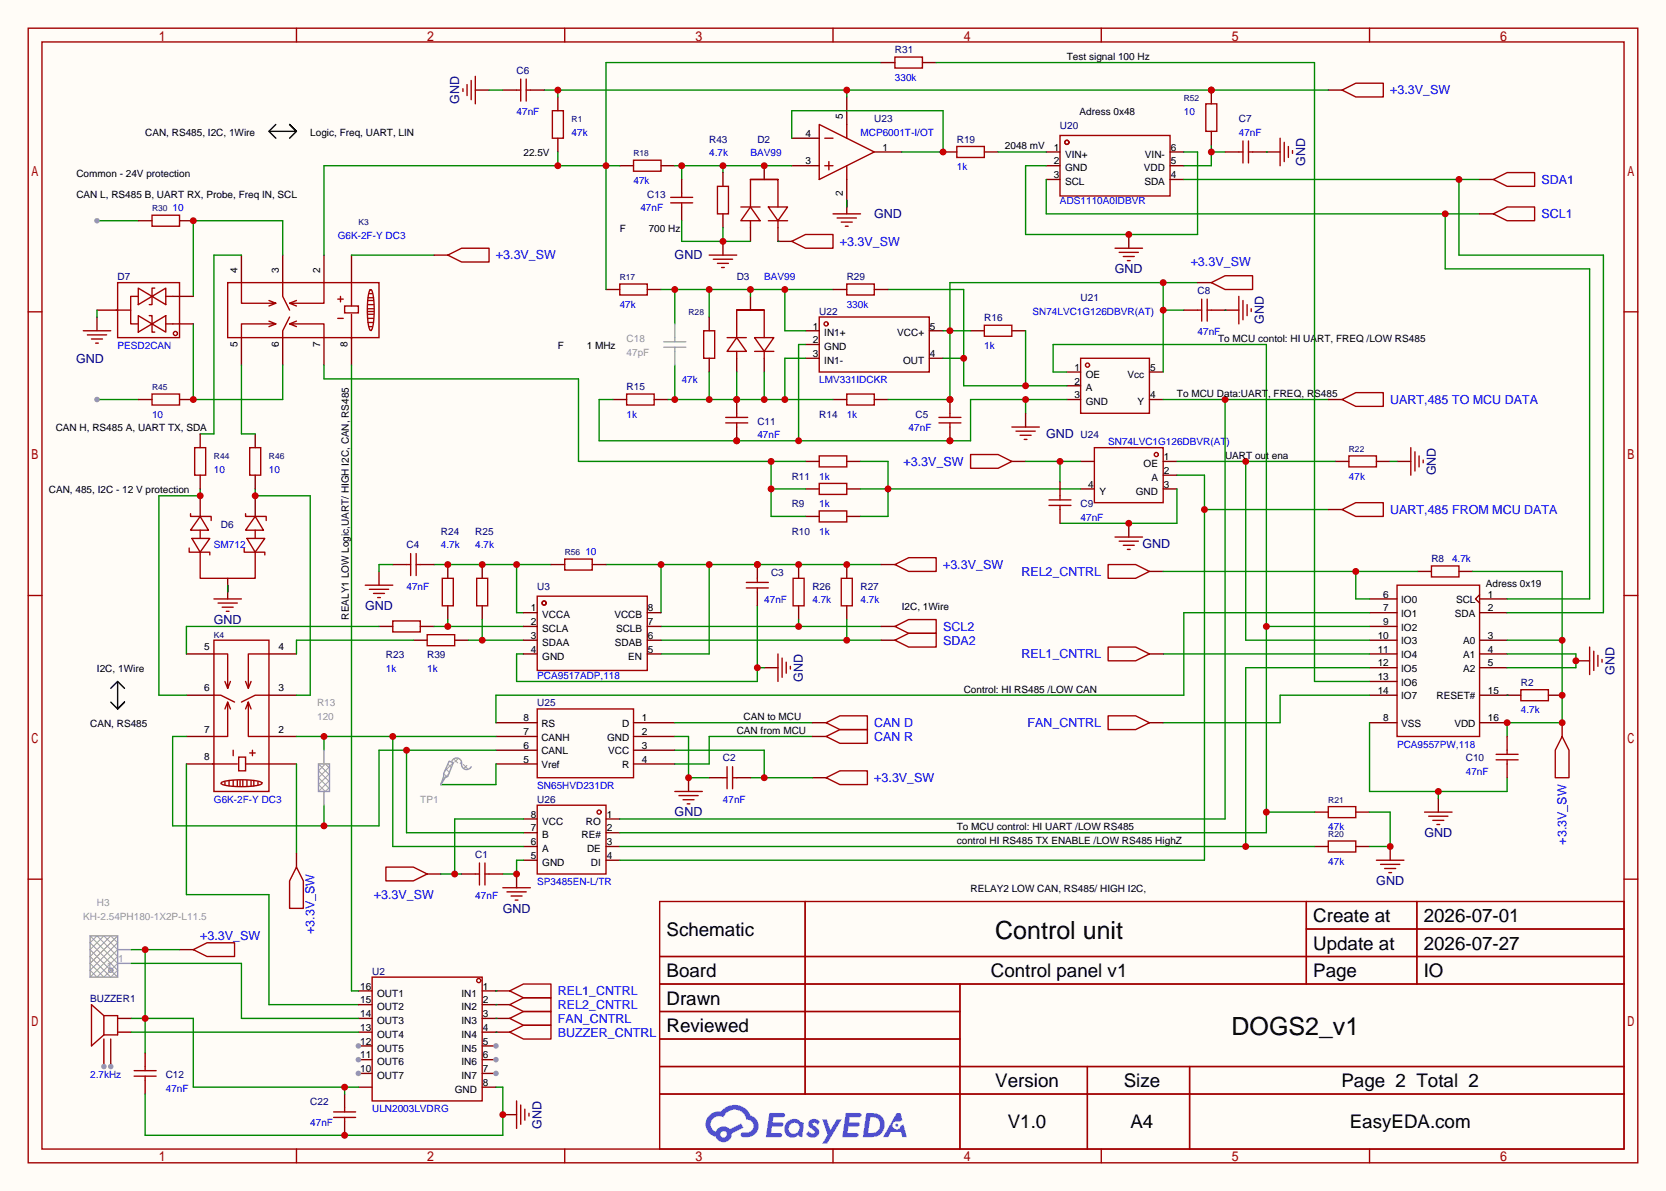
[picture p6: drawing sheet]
<svg xmlns="http://www.w3.org/2000/svg" width="308mm" height="220mm" viewBox="0 0 308 220" stroke-linecap="round" stroke-linejoin="round" font-family="sans-serif">
<path d="M0 0h307.6v220h-307.6z" fill="#fffcf7"/>
<g fill="none" stroke="#a10000" stroke-width=".25">
<path d="M5.2 5.2h297.2v209.6h-297.2zM7.7 7.7h292.1v204.5h-292.1zM54.7 5.2v2.5M104.3 5.2v2.5M153.8 5.2v2.5M203.3 5.2v2.5M252.9 5.2v2.5M5.2 57.6h2.5M299.8 57.6h2.6M5.2 110h2.5M299.8 110h2.6M5.2 162.4h2.5"/>
<path d="M121.8 166.5h178v45.7h-178zM121.8 176.7h178M148.7 166.5v35.6M241.2 166.5v15.2M241.2 171.6h58.6M261.6 166.5v15.2M299.8 162.4h2.6M121.8 181.7h178M121.8 186.8h55.4M121.8 197h178M121.8 191.9h55.4M177.2 181.7v30.5"/>
<path d="M200.8 197v15.2M219.6 197v15.2M54.7 212.2v2.6M104.3 212.2v2.6M121.8 202.1h178M153.8 212.2v2.6M203.3 212.2v2.6M252.9 212.2v2.6"/>
</g>
<g fill="#5487ff">
<path d="M149.5 206.9a1.3 1.3 0 0 1 1.9 .3l-.4 .6a.54 .54 0 0 0-1-.2l.2 .2a1.58 1.58 0 0 1 1 1.5 1.43 1.43 0 0 1-2.4 .2l.5-.6a.64 .64 0 0 0 .5 .5 .64 .64 0 0 0 .6-.3l-.1-.3a1.6 1.6 0 0 1-1.1-1.5z"/>
<path d="M151.8 206.7h.8l.7 2 1.2-2h.9l-2.7 4.5h-.9l1-1.6z"/>
<path d="M142 205.5h1.7a1.31 1.31 0 0 1 1.2 .2 .4 .4 0 0 1-.3 .6h-1.8l-.1 1h1.6a.4 .4 0 0 1 .3 .4 .4 .4 0 0 1-.4 .4h-1.6l-.2 1.2 .8-.1a1.23 1.23 0 0 1 1.2 .2 .39 .39 0 0 1-.4 .6h-2.6z"/>
<path d="M156.1 205.5h1.7a1.32 1.32 0 0 1 1.2 .2 .39 .39 0 0 1-.3 .6h-1.8l-.1 1h1.6a.4 .4 0 0 1 .4 .4 .4 .4 0 0 1-.5 .4h-1.6l-.2 1.1h.8a1.23 1.23 0 0 1 1.2 .2 .39 .39 0 0 1-.4 .6h-2.6z"/>
<path d="M165.5 205.6h.8l.3 1.3-.6 .3a.75 .75 0 0 0-1.1 .3 .75 .75 0 0 0 .5 1.1 .75 .75 0 0 0 .9-.7l.5-.3 .6 2.4h-.8l-.3-.9h-1.8l-.5 .9h-1z"/>
<path d="M159.9 205.6l-.6 4.4h1.4a2.27 2.27 0 0 0 2.7-2.3 2.27 2.27 0 0 0-2.7-2.1zM160.7 206.3a1.5 1.5 0 0 1 1.8 1.6 1.5 1.5 0 0 1-1.9 1.3h-.3z"/>
<path d="M145.4 207.2a1.62 1.62 0 0 0-.4 2.1 1.62 1.62 0 0 0 2 .6l.3-.2 .4 .2 .4 .1 .3-2.4-.1-.3-.5-.1a1.58 1.58 0 0 0-2.4 0zM146 207.7a.99 .99 0 0 1 1.6 .3 .99 .99 0 0 1-.9 1.4 .94 .94 0 0 1-1-.6 .94 .94 0 0 1 .3-1.1z"/>
<path d="M131 206a2.37 2.37 0 0 0 1.1 4 1.54 1.54 0 0 0 1.8 1 1.54 1.54 0 0 0 1.2-1.6l2.2-1.1-.5-.8-2.1 1a1.57 1.57 0 0 0-2.6 .5 1.5 1.5 0 0 1-.7-2.1 1.5 1.5 0 0 1 2.2-.5 2.23 2.23 0 0 1 2.3-1.4 2.23 2.23 0 0 1 2 1.8 1.16 1.16 0 0 1 1.2 1.1 1.16 1.16 0 0 1-1.1 1.2h-.7a.47 .47 0 0 0-.5 .4 .47 .47 0 0 0 .4 .5 2.23 2.23 0 0 0 2.2-.6 2.23 2.23 0 0 0 .5-2.3 2.16 2.16 0 0 0-1.3-1.1 3.2 3.2 0 0 0-5.5-.7l-1.1 .1zM133 209.5a.6 .6 0 0 1 1.2 0 .6 .6 0 0 1-1.2 0z"/>
<circle cx="165.6" cy="207.8" r=".28"/>
</g>
<path d="M257.9 108.1h15.3v27.9h-15.3zM19.2 187.6l-2.3-2.1v7.7l2.3-2.1M19.2 187.6v3.5M19.2 187.6h2.5v3.5h-2.5" fill="none" stroke="#a10000" stroke-width=".25"/>
<g fill="none" stroke="#870000" stroke-width=".25">
<path d="M252.9 110.6h5M252.9 113.2h5M252.9 118.2h5M252.9 115.7h5M273.2 109.9l-.8 .7 .8 .8M273.2 110.6h5.1M273.2 113.2h5.1M273.2 118.2h5.1M252.9 120.8h5M252.9 123.3h5M252.9 133.5h5M252.9 125.9h5"/>
<path d="M252.9 128.4h5M273.2 120.8h5.1M273.2 123.3h5.1M273.2 133.5h5.1M273.2 128.4h5.1M20.4 191.9v5.1M21.7 188.1h2.6M21.7 190.6h2.6"/>
</g>
<circle cx="20.4" cy="197" r=".51" fill="#999"/>
<path d="M19.2 191.9v5.1" fill="none" stroke="#870000" stroke-width=".25"/>
<circle cx="19.2" cy="197" r=".51" fill="#999"/>
<g fill="none" stroke="#a10000" stroke-width=".25">
<path d="M102 20.4h2v5.1h-2zM117 29.6h5v2h-5zM136.8 38.2h3.5M138.6 38.2l1.7 2.6h-3.5zM138.6 33.1v5.1M141.9 38.2h3.5l-1.8 2.6zM143.6 33.1h-5h5v5.1M151.3 23l10.1 5.1-10.1 5zM152.3 25.5h1.5M152.3 30.6h1.5M153 29.8v1.6M156.3 23v2.5"/>
<path d="M156.3 30.6v2.5M176.7 27.1h5v2h-5zM195.7 25h20.3v11.2h-20.3zM42 52.2h28v10.2h-28zM44.6 52.2v3.8h6.3l-1.2-.5M49.7 59.3l1.2 .5h-6.3v2.6M50.9 59.8l-1.2 .5M50.9 56l-1.2 .5M52.2 52.2v2.5l1.3 2.6M53.5 58.5l-1.3 2.6v1.3M54.7 55.5l-1.2 .5M54.7 59.3l-1.2 .5"/>
<path d="M59.8 52.2v3.8h-6.3l1.2 .5M62.4 55.2h1M62.4 58.8h1M62.9 54.7v1.1M63.6 56.5h2.6v1.3h-2.6zM64.9 52.2v4.3M64.9 58v4.6M67.9 58.8h1.1M67.9 59.6h1.1M67.9 58h1.1M67.9 57.5h1.1M67.9 57h1.1"/>
<path d="M67.9 56.3h1.1M67.9 55.5h1.1M67.9 55h1.1M68.2 54.2h.5M68.3 53.5h.3l.2 .6a16.1 16.1 0 0 1-.1 6.6l-.2 .4-.2-.2a14.8 14.8 0 0 1-.2-6.9zM114.4 52.5h5.1v2h-5.1zM136 57.3v5.1M138.6 40.8v1.2M141.1 57.3h-5.1h5.1v5.1M141.9 40.8h3.5M143.6 40.8v1.2M151.3 58.5h20.3v10.2h-20.3z"/>
<path d="M54.7 60.3l-1.2-.5h6.3v2.6M68.2 60.3h.5M115.7 72.8h5.1v2h-5.1zM129.9 61.1h2.1v5.1h-2.1zM134.2 62.4h3.6M136 62.4l1.8 2.5h-3.6zM136 64.9v1.3M139.3 62.4h3.6l-1.8 2.5zM139.3 64.9h3.6M141.1 64.9v1.3M156.3 72.8h5.1v2h-5.1zM181.7 60.1h5.1v2h-5.1z"/>
<path d="M199.5 66.2h12.7v10.1h-12.7zM151.3 89.3h5v2h-5zM151.3 94.4h5v2h-5zM151.3 84.2h5v2h-5zM202.1 82.7h12.7v10.1h-12.7zM249 84.2h5.1v2h-5.1zM39.5 118.2h10.2v28h-10.2zM72.5 114.7h5.1v2h-5.1zM78.9 117.2h5v2.1h-5zM39.5 128.4h1.3l2.5 1.3M39.5 120.8h2.5v6.3l.5-1.2M41.5 130.9l.5-1.2v6.3h-2.5"/>
<path d="M41.5 125.9l.5 1.2M42 129.7l.5 1.2M43.1 138.6v1M44.1 139.8h1.2v2.6h-1.2zM45.3 130.9l.5-1.2v6.3h3.9M45.3 125.9l.5 1.2M45.8 129.7l.6 1.2M46.1 139.1h1M46.6 138.6v1M49.7 128.4h-2.6l-2.5 1.3M49.7 120.8h-3.9v6.3l.6-1.2M99.2 130.9h17.8v12.7h-17.8z"/>
<path d="M39.2 141.1h4.6M40.9 144.5a14.8 14.8 0 0 1 7-.2l.4 .2 .1 .2-.6 .3a16.1 16.1 0 0 1-6.6-.1l-.4-.2zM41.5 144.4v.5M42.3 144.1v1.1M43.1 144.1v1.1M43.8 144.1v1.1M44.3 144.1v1.1M44.8 144.1v1.1M45.3 141.1h4.4M45.6 144.1v1.1M46.4 144.1v1.1M46.9 144.1v1.1"/>
<path d="M47.6 144.4v.5M99.2 148.7h12.7v12.7h-12.7zM245.2 155.3h5.1v2.1h-5.1zM245.2 149h5.1v2h-5.1z"/>
<circle cx="197" cy="26.3" r=".38"/>
<circle cx="152.5" cy="59.8" r=".38"/>
<circle cx="200.8" cy="67.4" r=".38"/>
<circle cx="213.5" cy="83.9" r=".38"/>
<circle cx="110.6" cy="150" r=".38"/>
</g>
<g fill="none" stroke="#870000" stroke-width=".25">
<path d="M103 17.9v2.5M156.3 17.9v5.1M103 25.5v2.6M114.4 30.6h2.6M122 30.6h2.6M141.1 30.6v2.5M146.2 30.6h5.1M146.2 25.5h5.1M156.3 33.1v5.1M161.4 28.1h5.1M174.1 28.1h2.6M181.7 28.1h2.6"/>
<path d="M193.2 28.1h2.5M193.2 30.6h2.5M193.2 33.1h2.5M216 28.1h2.6M216 30.6h2.6M216 33.1h2.6M44.6 47.1v5.1M52.2 47.1v5.1M59.8 47.1v5.1M64.9 47.1v5.1M111.9 53.5h2.5M119.5 53.5h2.5"/>
<path d="M130.9 58.5v2.6M138.6 42v2.6M138.6 54.7v2.6M143.6 42v2.6M44.6 62.4v5M52.2 62.4v5M59.8 62.4v5M64.9 62.4v5M113.2 73.8h2.5M120.8 73.8h2.5M130.9 66.2v2.5M136 66.2v2.5"/>
<path d="M141.1 66.2v2.5M148.7 61.1h2.6M148.7 63.6h2.6M148.7 66.2h2.6M153.8 73.8h2.5M161.4 73.8h2.6M171.6 61.1h2.5M171.6 66.2h2.5M179.2 61.1h2.5M186.8 61.1h2.6M197 68.7h2.5M197 71.2h2.5"/>
<path d="M197 73.8h2.5M212.2 68.7h2.6M212.2 73.8h2.6M148.7 85.2h2.6M148.7 90.3h2.6M148.7 95.4h2.6M156.3 85.2h2.6M156.3 90.3h2.6M156.3 95.4h2.6M199.5 85.2h2.6M199.5 90.3h2.6M214.8 85.2h2.5"/>
<path d="M214.8 87.8h2.5M214.8 90.3h2.5M246.5 85.2h2.5M254.1 85.2h2.6M70 115.7h2.5M76.3 118.2h2.6M77.6 115.7h2.5M83.9 118.2h2.6M34.4 136h5.1M34.4 128.4h5.1M34.4 120.8h5.1M49.7 136h5"/>
<path d="M49.7 128.4h5M49.7 120.8h5M91.6 136h7.6M91.6 133.5h7.6M91.6 138.6h7.6M117 136h7.6M117 133.5h7.6M117 138.6h7.6M34.4 141.1h5.1M49.7 141.1h5M91.6 141.1h7.6M96.6 151.3h2.6"/>
<path d="M96.6 153.8h2.6M96.6 156.3h2.6M96.6 158.9h2.6M111.9 151.3h2.5M111.9 153.8h2.5M111.9 156.3h2.5M111.9 158.9h2.5M117 141.1h7.6M242.7 156.3h2.5M242.7 150h2.5M250.3 156.3h2.6M250.3 150h2.6"/>
</g>
<path d="M124.6 30.6h21.6M125.9 30.6v2.5M133.5 30.6v1.3" fill="none" stroke="#008700" stroke-width=".25"/>
<g fill="#c00">
<circle cx="133.5" cy="30.6" r=".63"/>
<circle cx="141.1" cy="30.6" r=".63"/>
<circle cx="125.9" cy="30.6" r=".63"/>
</g>
<path d="M146.2 25.5v-5.1h27.9v7.7h-7.6" fill="none" stroke="#008700" stroke-width=".25"/>
<circle cx="174.1" cy="28.1" r=".63" fill="#c00"/>
<path d="M122 53.5h31.8M124.6 53.5v6.3M130.9 53.5v5M138.6 53.5v1.2M144.9 53.5v7.6h3.8" fill="none" stroke="#008700" stroke-width=".25"/>
<g fill="#c00">
<circle cx="144.9" cy="53.5" r=".63"/>
<circle cx="138.6" cy="53.5" r=".63"/>
<circle cx="130.9" cy="53.5" r=".63"/>
<circle cx="124.6" cy="53.5" r=".63"/>
</g>
<path d="M123.3 73.8h30.5M124.6 67.4v6.4M130.9 68.7v5.1M136 68.7v5.1M141.1 68.7v5.1M148.7 66.2h-3.8v7.6" fill="none" stroke="#008700" stroke-width=".25"/>
<g fill="#c00">
<circle cx="136" cy="73.8" r=".63"/>
<circle cx="141.1" cy="73.8" r=".63"/>
<circle cx="144.9" cy="73.8" r=".63"/>
<circle cx="130.9" cy="73.8" r=".63"/>
<circle cx="124.6" cy="73.8" r=".63"/>
</g>
<path d="M164 53.5h13.9v17.7h19.1M174.1 66.2h3.8M189.4 61.1v10.1" fill="none" stroke="#008700" stroke-width=".25"/>
<g fill="#c00">
<circle cx="177.9" cy="66.2" r=".63"/>
<circle cx="189.4" cy="71.2" r=".63"/>
</g>
<path d="M193.2 33.1v6.4h80M266.8 39.5v10.2h26.7v60.9h-15.2" fill="none" stroke="#008700" stroke-width=".25"/>
<circle cx="266.8" cy="39.5" r=".63" fill="#c00"/>
<path d="M218.6 33.1h54.6M269.4 33.1v14h26.6v66.1h-17.7" fill="none" stroke="#008700" stroke-width=".25"/>
<circle cx="269.4" cy="33.1" r=".63" fill="#c00"/>
<path d="M17.9 73.8h7.6" fill="none" stroke="#008700" stroke-width=".25"/>
<circle cx="17.9" cy="73.8" r=".51" fill="#999"/>
<path d="M17.9 40.8h7.6M35.7 59.8v14h16.5v-6.4" fill="none" stroke="#008700" stroke-width=".25"/>
<circle cx="17.9" cy="40.8" r=".51" fill="#999"/>
<path d="M162.7 11.6h-50.8v41.9M103 28.1v2.5M114.4 30.6h-54.6v16.5M52.2 47.1v-6.3h-16.5v13.9" fill="none" stroke="#008700" stroke-width=".25"/>
<g fill="#c00">
<circle cx="111.9" cy="30.6" r=".63"/>
<circle cx="103" cy="30.6" r=".63"/>
</g>
<path d="M214.8 52.2v16.5M214.8 57.3h3.8M221.1 52.2h-45.7v21.6h-11.4M174.1 61.1h5.1" fill="none" stroke="#008700" stroke-width=".25"/>
<g fill="#c00">
<circle cx="175.4" cy="73.8" r=".63"/>
<circle cx="175.4" cy="61.1" r=".63"/>
<circle cx="214.8" cy="52.2" r=".63"/>
<circle cx="214.8" cy="57.3" r=".63"/>
</g>
<path d="M158.9 90.3h40.6M158.9 85.2h5.1v10.2h-5.1M34.4 141.1v24.1h15.3v20.3h16.5" fill="none" stroke="#008700" stroke-width=".25"/>
<circle cx="164" cy="90.3" r=".63" fill="#c00"/>
<path d="M59.8 67.4v2.6h47v15.2h41.9M142.4 85.2v10.2h6.3M142.4 90.3h6.3" fill="none" stroke="#008700" stroke-width=".25"/>
<g fill="#c00">
<circle cx="142.4" cy="85.2" r=".63"/>
<circle cx="142.4" cy="90.3" r=".63"/>
</g>
<path d="M54.7 136h36.9M59.8 136v2.6M72.5 136v20.3h24.1" fill="none" stroke="#008700" stroke-width=".25"/>
<g fill="#c00">
<circle cx="72.5" cy="136" r=".63"/>
<circle cx="59.8" cy="136" r=".63"/>
</g>
<path d="M34.4 136h-2.5v16.5h38.1v-13.9h21.6M75.1 138.6v15.2h21.5M59.8 148.7v3.8" fill="none" stroke="#008700" stroke-width=".25"/>
<g fill="#c00">
<circle cx="75.1" cy="138.6" r=".63"/>
<circle cx="59.8" cy="152.5" r=".63"/>
</g>
<g fill="none" stroke="#870000" stroke-width=".25">
<path d="M133.5 31.9v2.5M133.5 39.5v2.5M82.7 104.3v2.5M82.7 111.9v2.5M89 104.3v2.5M89 111.9v2.5M147.4 104.3v2.5M147.4 111.9v2.5M156.3 104.3v2.5M156.3 111.9v2.5M261.7 105.5h2.6M269.4 105.5h2.5"/>
<path d="M278.3 128.4h2.5M285.9 128.4h2.5"/>
</g>
<path d="M132.5 34.4h2v5.1h-2zM81.7 106.8h2v5.1h-2zM88 106.8h2v5.1h-2zM146.4 106.8h2.1v5.1h-2.1zM155.3 106.8h2.1v5.1h-2.1zM264.3 104.5h5.1v2.1h-5.1zM280.8 127.4h5.1v2h-5.1z" fill="none" stroke="#a10000" stroke-width=".25"/>
<path d="M70 115.7h-35.6v5.1M80.1 115.7h16.5M82.7 114.4v1.3" fill="none" stroke="#008700" stroke-width=".25"/>
<circle cx="82.7" cy="115.7" r=".63" fill="#c00"/>
<path d="M76.3 118.2h-21.6v2.6M86.5 118.2h10.1M89 114.4v3.8" fill="none" stroke="#008700" stroke-width=".25"/>
<circle cx="89" cy="118.2" r=".63" fill="#c00"/>
<path d="M122 115.7h40.7M147.4 114.4v1.3" fill="none" stroke="#008700" stroke-width=".25"/>
<circle cx="147.4" cy="115.7" r=".63" fill="#c00"/>
<path d="M122 118.2h40.7M156.3 114.4v3.8" fill="none" stroke="#008700" stroke-width=".25"/>
<circle cx="156.3" cy="118.2" r=".63" fill="#c00"/>
<path d="M64.9 47.1h15.2M111.9 104.3h50.8M122 104.3v8.9M130.9 104.3v16.5h-8.9M54.7 141.1v16.5" fill="none" stroke="#008700" stroke-width=".25"/>
<g fill="#c00">
<circle cx="122" cy="104.3" r=".63"/>
<circle cx="130.9" cy="104.3" r=".63"/>
<circle cx="139.8" cy="104.3" r=".63"/>
<circle cx="147.4" cy="104.3" r=".63"/>
<circle cx="156.3" cy="104.3" r=".63"/>
</g>
<path d="M80.1 104.3h21.6M95.4 104.3v8.9h1.2" fill="none" stroke="#008700" stroke-width=".25"/>
<g fill="#c00">
<circle cx="95.4" cy="104.3" r=".63"/>
<circle cx="89" cy="104.3" r=".63"/>
<circle cx="82.7" cy="104.3" r=".63"/>
</g>
<path d="M113.2 73.8h-2.6v7.6h68.6v-7.6h17.8M148.7 63.6h-1.3v17.8M189.4 73.8v2.5" fill="none" stroke="#008700" stroke-width=".25"/>
<g fill="#c00">
<circle cx="136" cy="81.4" r=".63"/>
<circle cx="147.4" cy="81.4" r=".63"/>
<circle cx="175.4" cy="81.4" r=".63"/>
<circle cx="189.4" cy="73.8" r=".63"/>
</g>
<g fill="none" stroke="#870000" stroke-width=".25">
<path d="M87.8 16.6h2.5M156.3 37v2.5M233.8 28.1h2.5M17.9 58.5v2.6M133.5 44.6v2.5M208.4 43.3v2.5M226.2 57.3h2.5M189.4 76.3v2.6M208.4 96.6v2.6M257.9 85.2h2.6M42 108.1v2.5M70 105.5v2.6"/>
<path d="M141.1 123.3h2.5M291 122h2.5M127.1 143.6v2.6M256.7 156.3v2.6M265.6 147.4v2.6M95.4 161.4v2.6M92.8 205.9h2.6"/>
</g>
<g fill="none" stroke="#a10000" stroke-width=".25">
<path d="M85.5 16.4v.5M86.2 15.6v2.1M87 14.9v3.5M87.8 14.1v5.1M153.8 39.5h5.1M236.3 25.5v5.1M237.1 26.3v3.5M237.9 27.1v2M238.6 27.8v.5M130.9 47.1h5.1M131.7 47.9h3.6M132.5 48.6h2"/>
<path d="M133.2 49.4h.5M154.6 40.3h3.5M155.3 41h2.1M156.1 41.8h.5M205.9 45.8h5M206.6 46.6h3.6M207.4 47.4h2M208.2 48.1h.5M228.7 54.7v5.1M229.5 55.5v3.6M230.3 56.3v2M231 57v.5"/>
<path d="M15.4 61.1h5M16.1 61.8h3.6M16.9 62.6h2M17.7 63.4h.5M186.8 78.9h5.1M187.6 79.6h3.5M188.3 80.4h2.1M189.1 81.2h.5M205.9 99.2h5M206.6 99.9h3.6M260.5 82.7v5.1M261.2 83.4v3.6"/>
<path d="M262 84.2v2M262.8 85v.5M39.5 110.6h5.1M40.3 111.4h3.5M41 112.1h2.1M41.8 112.9h.5M67.4 108.1h5.1M68.2 108.8h3.6M69 109.6h2M69.7 110.4h.5M207.4 100.7h2M208.2 101.5h.5"/>
<path d="M293.5 119.5v5.1M143.6 120.8v5.1M144.4 121.5v3.6M145.2 122.3v2M145.9 123.1v.5M294.3 120.3v3.5M295 121v2.1M295.8 121.8v.5M124.6 146.2h5.1M125.3 146.9h3.6M126.1 147.7h2M126.9 148.5h.5"/>
<path d="M254.1 158.9h5.1M254.9 159.6h3.5M263 150h5.1M263.8 150.7h3.5M264.5 151.5h2.1M265.3 152.3h.5M92.8 164h5.1M93.6 164.7h3.6M94.4 165.5h2M95.1 166.2h.5M255.7 160.4h2M256.4 161.2h.5"/>
<path d="M95.4 203.3v5.1M96.1 204.1v3.5M96.9 204.9v2M97.7 205.6v.5"/>
</g>
<path d="M156.3 37v1.2M218.6 28.1h2.5v15.2h-31.7v-12.7h3.8" fill="none" stroke="#008700" stroke-width=".25"/>
<circle cx="208.4" cy="43.3" r=".63" fill="#c00"/>
<path d="M217.3 90.3v6.3h-21.6" fill="none" stroke="#008700" stroke-width=".25"/>
<circle cx="208.4" cy="96.6" r=".63" fill="#c00"/>
<path d="M162.7 11.6h2.5M170.3 11.6h2.5M153.8 53.5h2.5M161.4 53.5h2.6" fill="none" stroke="#870000" stroke-width=".25"/>
<path d="M165.2 10.5h5.1v2.1h-5.1zM156.3 52.5h5.1v2h-5.1z" fill="none" stroke="#a10000" stroke-width=".25"/>
<path d="M197 68.7h-2.6v-5.1h39.4v90.2h-119.4M233.8 115.7h19.1M233.8 150h8.9" fill="none" stroke="#008700" stroke-width=".25"/>
<g fill="#c00">
<circle cx="233.8" cy="115.7" r=".63"/>
<circle cx="233.8" cy="150" r=".63"/>
</g>
<path d="M217.3 85.2h29.2M230 85.2v33h22.9" fill="none" stroke="#008700" stroke-width=".25"/>
<circle cx="230" cy="85.2" r=".63" fill="#c00"/>
<path d="M217.3 87.8h5.1v71.1h-108M222.4 94.1h22.8" fill="none" stroke="#008700" stroke-width=".25"/>
<circle cx="222.4" cy="94.1" r=".63" fill="#c00"/>
<path d="M214.8 73.8h30.4M226.2 73.8v77.5h-111.8M124.6 133.5h25.4M150 136h-19.1v5.1h-6.3" fill="none" stroke="#008700" stroke-width=".25"/>
<circle cx="226.2" cy="73.8" r=".63" fill="#c00"/>
<path d="M252.9 113.2h-34.3v15.2h-127v5.1M252.9 123.3h-22.9v33M114.4 156.3h128.3" fill="none" stroke="#008700" stroke-width=".25"/>
<circle cx="230" cy="156.3" r=".63" fill="#c00"/>
<g fill="none" stroke="#870000" stroke-width=".25">
<path d="M245.2 16.6h2.6M273.2 33.1h2.5M273.2 39.5h2.5M80.1 47.1h2.6M143.6 44.6h2.6M221.1 52.2h2.5M245.2 73.8h2.6M186.8 85.2h2.6M245.2 94.1h2.6M162.7 104.3h2.5M162.7 118.2h2.5M162.7 115.7h2.5"/>
<path d="M150 133.5h2.5M150 136h2.5M288.4 133.5v2.5M54.7 157.6v2.5M150 143.6h2.5M33.1 175.4h2.6M78.9 161.4h2.5"/>
</g>
<g fill="none" stroke="#a10000" stroke-width=".25">
<path d="M247.8 16.6l2.5-1.2h5.1v2.5h-5.1zM275.7 33.1l2.6-1.2h5v2.5h-5zM275.7 39.5l2.6-1.3h5v2.6h-5zM82.7 47.1l2.5-1.3h5.1v2.6h-5.1zM146.2 44.6l2.5-1.3h5.1v2.5h-5.1zM223.6 52.2l2.6-1.3h5.1v2.6h-5.1zM247.8 73.8l2.5-1.3h5.1v2.6h-5.1zM179.2 83.9h5.1l2.5 1.3-2.5 1.3h-5.1zM247.8 94.1l2.5-1.3h5.1v2.6h-5.1zM165.2 104.3l2.6-1.3h5v2.5h-5zM165.2 118.2l2.6-1.2h5v2.5h-5zM165.2 115.7l2.6-1.3h5v2.6h-5z"/>
<path d="M152.5 133.5l2.6-1.3h5v2.5h-5zM152.5 136l2.6-1.3h5v2.6h-5zM288.4 136l1.3 2.6v5h-2.6v-5zM152.5 143.6l2.6-1.2h5v2.5h-5zM35.7 175.4l2.5-1.3h5.1v2.6h-5.1zM54.7 160.1l1.3 2.6v5.1h-2.5v-5.1zM71.2 160.1h5.1l2.6 1.3-2.6 1.3h-5.1z"/>
</g>
<path d="M44.6 47.1h-5.1v33h-2.5M37 90.3v1.3h-7.7v36.8h5.1M47.1 90.3v1.3h10.2v36.8h-2.6M189.4 85.2h10.1M195.7 85.2v3.8M214.8 120.8h38.1" fill="none" stroke="#008700" stroke-width=".25"/>
<circle cx="195.7" cy="85.2" r=".63" fill="#c00"/>
<path d="M124.6 138.6h16.5v5M138.6 143.6h11.4" fill="none" stroke="#008700" stroke-width=".25"/>
<circle cx="141.1" cy="143.6" r=".63" fill="#c00"/>
<path d="M96.6 158.9h-1.2v2.5h-2.6" fill="none" stroke="#008700" stroke-width=".25"/>
<circle cx="95.4" cy="161.4" r=".63" fill="#c00"/>
<path d="M96.6 151.3h-12.7v10.1M81.4 161.4h3.8" fill="none" stroke="#008700" stroke-width=".25"/>
<circle cx="83.9" cy="161.4" r=".63" fill="#c00"/>
<path d="M124.6 136h2.5v7.6h3.8" fill="none" stroke="#008700" stroke-width=".25"/>
<circle cx="127.1" cy="143.6" r=".63" fill="#c00"/>
<path d="M139.8 111.9v14h-44.4v-5.1h1.2M139.8 123.3h1.3" fill="none" stroke="#008700" stroke-width=".25"/>
<circle cx="139.8" cy="123.3" r=".63" fill="#c00"/>
<path d="M223.6 26.8v3.8h-5M223.6 28.1h2.6M143.6 44.6h.1" fill="none" stroke="#008700" stroke-width=".25"/>
<circle cx="223.6" cy="28.1" r=".63" fill="#c00"/>
<path d="M100.5 16.6h144.7M103 16.6v1.3M156.3 16.6v1.3" fill="none" stroke="#008700" stroke-width=".25"/>
<g fill="#c00">
<circle cx="156.3" cy="16.6" r=".63"/>
<circle cx="223.6" cy="16.6" r=".63"/>
<circle cx="103" cy="16.6" r=".63"/>
</g>
<path d="M172.8 11.6h69.9v114.3h10.2M252.9 133.5v12.7h25.4v-2.6M265.6 146.2v1.2" fill="none" stroke="#008700" stroke-width=".25"/>
<circle cx="265.6" cy="146.2" r=".63" fill="#c00"/>
<path d="M271.9 105.5h16.5v28h-10.1v2.5M278.3 118.2h10.1" fill="none" stroke="#008700" stroke-width=".25"/>
<g fill="#c00">
<circle cx="288.4" cy="128.4" r=".63"/>
<circle cx="288.4" cy="133.5" r=".63"/>
<circle cx="288.4" cy="118.2" r=".63"/>
<circle cx="278.3" cy="133.5" r=".63"/>
</g>
<path d="M47.1 91.6v3.8" fill="none" stroke="#870000" stroke-width=".25"/>
<circle cx="47.1" cy="91.6" r=".63" fill="#c00"/>
<path d="M37 91.6v3.8M42 106.8v2.5" fill="none" stroke="#870000" stroke-width=".25"/>
<path d="M35.2 94.9v.5h3.8v.7M35.4 99.4h3.3l-1.7 2.6zM37 95.4l1.5 2.5h-3.3zM45.3 94.9v.5h3.8v.7M45.6 99.4h3.3l-1.8 2.6zM47.1 95.4l1.5 2.5h-3.3zM34.9 101.2v.8h3.8v.5M45.1 101.2v.8h3.8v.5" fill="none" stroke="#a10000" stroke-width=".25"/>
<circle cx="37" cy="91.6" r=".63" fill="#c00"/>
<g fill="none" stroke="#a10000" stroke-width=".25">
<path d="M21.5 57.3h2.5M21.7 52.2h11.4v10.2h-11.4zM25.4 54.7h-1.3v5.1h1.3M25.5 58.3l2.6 1.5-2.6 1.5zM25.5 53.2l2.6 1.5-2.6 1.6zM27.6 58.3h.5v3h.5M28.1 59.8l2.5-1.5v3zM28.1 54.7l2.5-1.5v3.1zM28.6 53.2h-.5v3.1h-.5M30.6 59.8h1.3M30.6 54.7h1.3M37 97.9v1.5"/>
<path d="M47.1 97.9v1.5M37 102v4.8h10.1v-4.8M137.8 107.6h4.1M137.8 108.6h4.1M88.5 159.4v4M89.5 159.4v4M133.5 143.6h.7M134.2 141.6v4.1M135.3 141.6v4.1M135.3 143.6h.7M87.8 161.4h.7M89.5 161.4h.8"/>
<path d="M24.8 198.8h4M24.8 197.7h4M26.8 197v.7M26.8 198.8v.7"/>
<circle cx="32.4" cy="61.6" r=".38"/>
</g>
<path d="M17.9 57.3v1.2M42 108.1v1.2" fill="none" stroke="#008700" stroke-width=".25"/>
<path d="M17.9 57.3h3.8M31.9 59.8h3.8M31.9 54.7h3.8M139.8 104.3v2.5M130.9 143.6h2.6M136 143.6h2.6M85.2 161.4h2.6M90.3 161.4h2.5M26.8 194.4v2.6M26.8 199.5v2.6" fill="none" stroke="#870000" stroke-width=".25"/>
<circle cx="139.8" cy="104.3" r=".63" fill="#c00"/>
<path d="M136 78.9v2.5M72.5 104.3h2.6M77.6 104.3h2.5M139.8 109.3v2.6M63.6 202.1v2.5M63.6 207.1v2.6" fill="none" stroke="#870000" stroke-width=".25"/>
<path d="M134 78.1h4M134 77.1h4M75.1 104.3h.7M75.8 102.2v4.1M76.8 102.2v4.1M76.8 104.3h.8M139.8 106.8v.8M139.8 108.6v.7M61.6 205.4h4.1M61.6 206.4h4.1M63.6 204.6v.8M63.6 206.4v.7" fill="none" stroke="#a10000" stroke-width=".25"/>
<circle cx="136" cy="81.4" r=".63" fill="#c00"/>
<path d="M136 73.8v2.5" fill="none" stroke="#870000" stroke-width=".25"/>
<circle cx="136" cy="73.8" r=".63" fill="#c00"/>
<path d="M136 76.3v.8M136 78.1v.8M173.4 78.1h4M173.4 77.1h4" fill="none" stroke="#a10000" stroke-width=".25"/>
<path d="M175.4 78.9v2.5" fill="none" stroke="#870000" stroke-width=".25"/>
<circle cx="175.4" cy="81.4" r=".63" fill="#c00"/>
<path d="M175.4 73.8v2.5" fill="none" stroke="#870000" stroke-width=".25"/>
<circle cx="175.4" cy="73.8" r=".63" fill="#c00"/>
<g fill="none" stroke="#a10000" stroke-width=".25">
<path d="M95.4 16.6h.7M96.1 14.6v4.1M97.2 14.6v4.1M97.2 16.6h.7M123.8 37.5h4.1M123.8 36.4h4.1M125.9 35.7v.7M125.9 37.5v.7M228.7 28.1h.8M229.5 26v4.1M230.5 26v4.1M230.5 28.1h.8"/>
<path d="M221.1 57.3h.8M221.9 55.2v4.1M222.9 55.2v4.1M222.9 57.3h.7M175.4 76.3v.8M175.4 78.1v.8M193.7 93.3h4M193.7 92.3h4M195.7 91.6v.7M195.7 93.3v.8M276.2 139.3h4.1M278.3 138.6v.7"/>
<path d="M276.2 140.3h4.1M278.3 140.3v.8"/>
</g>
<path d="M92.8 16.6h2.6M97.9 16.6h2.6M125.9 33.1v2.6M125.9 38.2v2.6M226.2 28.1h2.5M231.3 28.1h2.5M218.6 57.3h2.5M223.6 57.3h2.6M195.7 89v2.6M195.7 94.1v2.5M278.3 136v2.6M278.3 141.1v2.5" fill="none" stroke="#870000" stroke-width=".25"/>
<path d="M125.9 40.8v3.8h12.7M133.5 42v2.6" fill="none" stroke="#008700" stroke-width=".25"/>
<circle cx="133.5" cy="44.6" r=".63" fill="#c00"/>
<path d="M90.3 16.6h2.5M233.8 28.1h.1M226.2 57.3h.1M72.5 104.3h-2.5v1.2" fill="none" stroke="#008700" stroke-width=".25"/>
<path d="M49.7 24.3h5l-1.2-1.3 1.2 1.3-1.2 1.2M50.9 23l-1.2 1.3 1.2 1.2M20.4 127.1l1.3-1.2 1.3 1.2M21.7 125.9v5l1.3-1.2-1.3 1.2-1.3-1.2" fill="none" stroke="#000" stroke-width=".25"/>
<path d="M223.6 16.6v2.6" fill="none" stroke="#870000" stroke-width=".25"/>
<circle cx="223.6" cy="16.6" r=".63" fill="#c00"/>
<path d="M223.6 24.3v2.5M33.1 40.8h2.6" fill="none" stroke="#870000" stroke-width=".25"/>
<path d="M222.6 19.2h2.1v5.1h-2.1z" fill="none" stroke="#a10000" stroke-width=".25"/>
<circle cx="35.7" cy="40.8" r=".63" fill="#c00"/>
<path d="M25.5 40.8h2.6M25.5 73.8h2.6M33.1 73.8h2.6M37 80.1v2.6M37 87.8v2.5" fill="none" stroke="#870000" stroke-width=".25"/>
<path d="M28.1 39.8h5v2h-5zM35.9 82.7h2.1v5.1h-2.1z" fill="none" stroke="#a10000" stroke-width=".25"/>
<circle cx="35.7" cy="73.8" r=".63" fill="#c00"/>
<path d="M28.1 72.8h5v2h-5zM46.1 82.7h2v5.1h-2zM104.3 103.3h5v2h-5z" fill="none" stroke="#a10000" stroke-width=".25"/>
<path d="M47.1 80.1v2.6M47.1 87.8v2.5M101.7 104.3h2.6M109.3 104.3h2.6" fill="none" stroke="#870000" stroke-width=".25"/>
<path d="M124.6 59.8v3.3M122.6 63.1h4M122.6 64.1h4M124.6 64.1v3.3" fill="none" stroke="#999" stroke-width=".25"/>
<path d="M44.6 67.4v12.7h2.5M278.3 120.8h12.7v2.5h-12.7" fill="none" stroke="#008700" stroke-width=".25"/>
<circle cx="291" cy="122" r=".63" fill="#c00"/>
<path d="M252.9 128.4h-16.6v5.1h-21.5M278.3 128.4h.1M91.6 141.1v3.8h-10.2" fill="none" stroke="#008700" stroke-width=".25"/>
<path d="M81.4 144.7v.2M82.9 140.6l.8 .2-1 2.6-.5 .2-.8 1.3 .5-1.5v-.5zM83.4 140.6a.93 .93 0 0 1 1.2-.6 .93 .93 0 0 1 .6 1.1 .94 .94 0 0 0 .7 1 .94 .94 0 0 0 1.1-.5" fill="none" stroke="#999" stroke-width=".25"/>
<path d="M81.7 144l.2 .1M81.9 142.9l.6 .6M82.3 142l.7 .7M82.7 141.1l.6 .6M82.8 143l-.6 .6M83.7 140.8l-1.6 1.6M83.8 140.2l.7 .7M84.6 140.1l-.6 .6M85.2 140.7l-.3 .3M85.5 141.2l.9 .9M86.2 141.4l-.6 .6" fill="none" stroke="#999" stroke-width=".18"/>
<path d="M66.2 183h2.5M66.2 185.5h2.5M66.2 188.1h2.5M66.2 190.6h2.5M66.2 193.2h2.5" fill="none" stroke="#870000" stroke-width=".25"/>
<circle cx="66.2" cy="193.2" r=".51" fill="#999"/>
<path d="M66.2 195.7h2.5" fill="none" stroke="#870000" stroke-width=".25"/>
<circle cx="66.2" cy="195.7" r=".51" fill="#999"/>
<path d="M66.2 198.2h2.5" fill="none" stroke="#870000" stroke-width=".25"/>
<circle cx="66.2" cy="198.2" r=".51" fill="#999"/>
<path d="M89 198.2h2.6M66.2 200.8h2.5M89 200.8h2.6" fill="none" stroke="#870000" stroke-width=".25"/>
<circle cx="91.6" cy="198.2" r=".51" fill="#999"/>
<path d="M89 195.7h2.6" fill="none" stroke="#870000" stroke-width=".25"/>
<circle cx="91.6" cy="195.7" r=".51" fill="#999"/>
<path d="M89 193.2h2.6" fill="none" stroke="#870000" stroke-width=".25"/>
<circle cx="91.6" cy="193.2" r=".51" fill="#999"/>
<path d="M212.2 105.5h2.6M212.2 133.5h2.6M212.2 120.8h2.6M89 190.6h5.1M89 188.1h5.1M89 185.5h5.1M89 183h5.1" fill="none" stroke="#870000" stroke-width=".25"/>
<g fill="none" stroke="#a10000" stroke-width=".25">
<path d="M204.6 104.3h5.1l2.5 1.2-2.5 1.3h-5.1zM204.6 119.5h5.1l2.5 1.3-2.5 1.2h-5.1zM204.6 132.2h5.1l2.5 1.3-2.5 1.2h-5.1zM68.7 180.5h20.3v22.8h-20.3zM94.1 188.1l2.5-1.3h5.1v2.6h-5.1zM94.1 190.6l2.5-1.2h5.1v2.5h-5.1zM94.1 185.5l2.5-1.2h5.1v2.5h-5.1zM94.1 183l2.5-1.3h5.1v2.6h-5.1z"/>
<circle cx="88.4" cy="181.1" r=".38"/>
</g>
<path d="M16.6 174.1l5.1 5.1-1.3 1.3-3.8-3.8 3.8-3.9 1.3 1.3-5.1 5.1 1.3 1.3 3.8-3.8-3.8-3.9zM16.6 172.8l5.1 5.1-2.5 2.6-2.6-2.6 5.1-5.1M20.6 178.9l.2 .1M20.8 179.4l-.2 .1M16.6 180.5l5.1-5.1-2.5-2.6-2.6 2.6 5.1 5.1" fill="none" stroke="#999" stroke-width=".18"/>
<g fill="none" stroke="#999" stroke-width=".25">
<path d="M16.6 172.8h5.1v7.7h-5.1zM21.7 177.9h2.6M21.7 175.4h2.6"/>
<circle cx="20.4" cy="179.2" r=".38"/>
</g>
<path d="M24.3 177.9h20.3v10.2h21.6M24.3 175.4h8.8M26.8 175.4v19M24.3 188.1h11.4v12.7h30.5M24.3 190.6h41.9M91.6 183h.1M91.6 185.5h.1M91.6 188.1h.1M91.6 190.6h.1M63.6 200.8v1.3" fill="none" stroke="#008700" stroke-width=".25"/>
<g fill="#c00">
<circle cx="63.6" cy="200.8" r=".63"/>
<circle cx="26.8" cy="188.1" r=".63"/>
<circle cx="26.8" cy="175.4" r=".63"/>
</g>
<path d="M91.6 200.8h1.2v8.9h-66v-7.6" fill="none" stroke="#008700" stroke-width=".25"/>
<g fill="#c00">
<circle cx="92.8" cy="205.9" r=".63"/>
<circle cx="63.6" cy="209.7" r=".63"/>
</g>
<path d="M64.9 67.4v115.6h1.3M214.8 105.5h46.9M250.3 105.5v5.1h2.6" fill="none" stroke="#008700" stroke-width=".25"/>
<circle cx="250.3" cy="105.5" r=".63" fill="#c00"/>
<path d="M59.8 138.6v2.5M58.8 141.1h2v5.1h-2zM59.8 146.2v2.5" fill="none" stroke="#999" stroke-width=".25"/>
<path d="M58.8 141.1l2 2M60.8 141.9l-.7-.8-1.3 1.3 2 2M60.8 141.6l-2 2 2 2.1M60.8 142.9l-2 2 1.3 1.3 .7-.8M60.8 144.1l-2 2.1" fill="none" stroke="#999" stroke-width=".18"/>
<path d="M184.3 28.1h8.9M252.9 150h3.8v6.3h-3.8" fill="none" stroke="#008700" stroke-width=".25"/>
<circle cx="256.7" cy="156.3" r=".63" fill="#c00"/>
<path d="M256.7 85.2h1.2" fill="none" stroke="#008700" stroke-width=".25"/>
<g fill="none" stroke="#a10000" stroke-width=".25">
<path d="M99.2 110.1h20.3v13.7h-20.3z"/>
<circle cx="100.5" cy="111.4" r=".38"/>
</g>
<path d="M96.6 113.2h2.6M96.6 115.7h2.6M96.6 118.2h2.6M119.5 113.2h2.5M119.5 115.7h2.5M119.5 118.2h2.5M96.6 120.8h2.6M119.5 120.8h2.5" fill="none" stroke="#870000" stroke-width=".25"/>
<g font-size="4.6">
<text x="183.8" y="173.4">Control unit</text>
<text x="227.4" y="191.2">DOGS2_v1</text>
</g>
<g font-size="3.5">
<text x="123.1" y="172.8">Schematic</text>
<text x="242.5" y="170.3">Create at</text>
<text x="262.9" y="170.3">2026-07-01</text>
<text x="242.5" y="175.4">Update at</text>
<text x="262.9" y="175.4">2026-07-27</text>
<text x="123.1" y="180.5">Board</text>
<text x="123.1" y="185.5">Drawn</text>
<text x="182.9" y="180.5">Control panel v1</text>
<text x="242.5" y="180.5">Page</text>
<text x="262.9" y="180.5">IO</text>
<text x="123.1" y="190.6">Reviewed</text>
<text x="183.8" y="200.8">Version</text>
<text x="207.5" y="200.8">Size</text>
<text x="247.7" y="200.8">Page 2 Total 2</text>
<text x="186.1" y="208.4">V1.0</text>
<text x="208.7" y="208.4">A4</text>
<text x="249.2" y="208.4">EasyEDA.com</text>
</g>
<g font-size="2.3" fill="#00f">
<text x="256.7" y="17.4">+3.3V_SW</text>
<text x="284.6" y="34">SDA1</text>
<text x="284.6" y="40.3">SCL1</text>
<text x="91.6" y="47.9">+3.3V_SW</text>
<text x="155.1" y="45.4">+3.3V_SW</text>
<text x="219.8" y="49.2">+3.3V_SW</text>
<text x="256.7" y="74.6">UART,485 TO MCU DATA</text>
<text x="166.8" y="86">+3.3V_SW</text>
<text x="256.7" y="94.9">UART,485 FROM MCU DATA</text>
<text x="174.1" y="105.1">+3.3V_SW</text>
<text x="188.6" y="106.3">REL2_CNTRL</text>
<text x="174.1" y="119">SDA2</text>
<text x="174.1" y="116.5">SCL2</text>
<text x="188.6" y="121.6">REL1_CNTRL</text>
<text x="161.4" y="134.3">CAN D</text>
<text x="161.4" y="136.8">CAN R</text>
<text x="189.7" y="134.3">FAN_CNTRL</text>
<text x="161.4" y="144.4">+3.3V_SW</text>
<text x="289.2" y="156" transform="rotate(-90 289.2 156)">+3.3V_SW</text>
<text x="69" y="166">+3.3V_SW</text>
<text x="37" y="173.7">+3.3V_SW</text>
<text x="58.1" y="172.5" transform="rotate(-90 58.1 172.5)">+3.3V_SW</text>
<text x="103" y="183.8">REL1_CNTRL</text>
<text x="103" y="188.9">FAN_CNTRL</text>
<text x="103" y="191.4">BUZZER_CNTRL</text>
<text x="103" y="186.4">REL2_CNTRL</text>
</g>
<g font-size="2.3" fill="#000080">
<text x="84.8" y="19.2" transform="rotate(-90 84.8 19.2)">GND</text>
<text x="241" y="30.6" transform="rotate(-90 241 30.6)">GND</text>
<text x="161.4" y="40.3">GND</text>
<text x="124.6" y="47.9">GND</text>
<text x="205.8" y="50.5">GND</text>
<text x="233.3" y="59.8" transform="rotate(-90 233.3 59.8)">GND</text>
<text x="14.1" y="67">GND</text>
<text x="193.1" y="80.9">GND</text>
<text x="265.1" y="87.8" transform="rotate(-90 265.1 87.8)">GND</text>
<text x="210.9" y="101.3">GND</text>
<text x="67.4" y="112.7">GND</text>
<text x="39.5" y="115.2">GND</text>
<text x="148.3" y="125.9" transform="rotate(-90 148.3 125.9)">GND</text>
<text x="298.1" y="124.6" transform="rotate(-90 298.1 124.6)">GND</text>
<text x="124.6" y="150.8">GND</text>
<text x="263" y="154.6">GND</text>
<text x="254.1" y="163.5">GND</text>
<text x="92.8" y="168.6">GND</text>
<text x="100" y="208.4" transform="rotate(-90 100 208.4)">GND</text>
</g>
<g font-size="1.8" fill="#000080">
<text x="165.2" y="9.8">R31</text>
<text x="95.4" y="13.6">C6</text>
<text x="161.4" y="22.5">U23</text>
<text x="195.7" y="23.8">U20</text>
<text x="228.7" y="22.5">C7</text>
<text x="130.9" y="26.3">R43</text>
<text x="139.8" y="26.3">D2</text>
<text x="176.7" y="26.3">R19</text>
<text x="119.5" y="36.5">C13</text>
<text x="21.7" y="51.7">D7</text>
<text x="136" y="51.7">D3</text>
<text x="156.3" y="51.7">R29</text>
<text x="151.3" y="58.1">U22</text>
<text x="181.7" y="59.4">R16</text>
<text x="199.5" y="55.5">U21</text>
<text x="221.1" y="54.3">C8</text>
<text x="115.7" y="72.1">R15</text>
<text x="151.3" y="77.1">R14</text>
<text x="169" y="77.1">C5</text>
<text x="139.8" y="78.4">C11</text>
<text x="199.5" y="80.9">U24</text>
<text x="146.2" y="88.6">R11</text>
<text x="146.2" y="93.6">R9</text>
<text x="199.5" y="93.6">C9</text>
<text x="40.8" y="97.5">D6</text>
<text x="75.1" y="101.3">C4</text>
<text x="81.4" y="98.7">R24</text>
<text x="87.8" y="98.7">R25</text>
<text x="146.2" y="98.7">R10</text>
<text x="142.4" y="106.3">C3</text>
<text x="264.3" y="103.8">R8</text>
<text x="99.2" y="108.9">U3</text>
<text x="150" y="108.9">R26</text>
<text x="158.9" y="108.9">R27</text>
<text x="71.2" y="121.6">R23</text>
<text x="78.9" y="121.6">R39</text>
<text x="99.2" y="130.5">U25</text>
<text x="280.8" y="126.7">R2</text>
<text x="133.5" y="140.6">C2</text>
<text x="270.6" y="140.6">C10</text>
<text x="99.2" y="148.3">U26</text>
<text x="87.8" y="158.4">C1</text>
<text x="16.6" y="185.1">BUZZER1</text>
<text x="68.7" y="180">U2</text>
<text x="30.6" y="199.1">C12</text>
<text x="57.3" y="204.1">C22</text>
</g>
<g font-size="1.8">
<text x="197" y="11.1">Test signal 100 Hz</text>
<text x="155.6" y="21.9" transform="rotate(-90 155.6 21.9)">5</text>
<text x="199.3" y="21.3">Adress 0x48</text>
<text x="26.8" y="25.1">CAN, RS485, I2C, 1Wire</text>
<text x="57.3" y="25.1">Logic, Freq, UART, LIN</text>
<text x="96.6" y="28.9">22.5V</text>
<text x="148.7" y="25.3">4</text>
<text x="162.9" y="27.8">1</text>
<text x="185.5" y="27.6">2048 mV</text>
<text x="194.6" y="27.8">1</text>
<text x="196.6" y="29.1">VIN+</text>
<text x="211.4" y="29.1">VIN-</text>
<text x="216.2" y="27.8">6</text>
<text x="14.1" y="32.7">Common - 24V protection</text>
<text x="148.7" y="30.4">3</text>
<text x="194.6" y="30.4">2</text>
<text x="194.6" y="32.9">3</text>
<text x="196.6" y="31.6">GND</text>
<text x="196.6" y="34.2">SCL</text>
<text x="211.2" y="31.6">VDD</text>
<text x="211.3" y="34.2">SDA</text>
<text x="216.2" y="32.9">4</text>
<text x="216.2" y="30.4">5</text>
<text x="14.1" y="36.5">CAN L, RS485 B, UART RX, Probe, Freq IN, SCL</text>
<text x="155.6" y="36.2" transform="rotate(-90 155.6 36.2)">2</text>
<text x="114.4" y="42.8">Fср 700 Hz</text>
<text x="43.9" y="50.4" transform="rotate(-90 43.9 50.4)">4</text>
<text x="51.5" y="50.4" transform="rotate(-90 51.5 50.4)">3</text>
<text x="59.1" y="50.4" transform="rotate(-90 59.1 50.4)">2</text>
<text x="43.9" y="64.2" transform="rotate(-90 43.9 64.2)">5</text>
<text x="51.5" y="64.2" transform="rotate(-90 51.5 64.2)">6</text>
<text x="59.1" y="64.2" transform="rotate(-90 59.1 64.2)">7</text>
<text x="64.2" y="64.2" transform="rotate(-90 64.2 64.2)">8</text>
<text x="103" y="64.4">Fср 1 MHz</text>
<text x="150.1" y="60.9">1</text>
<text x="150.1" y="63.4">2</text>
<text x="150.1" y="65.9">3</text>
<text x="152.2" y="62.1">IN1+</text>
<text x="152.2" y="64.7">GND</text>
<text x="165.7" y="62.1">VCC+</text>
<text x="171.7" y="65.9">4</text>
<text x="171.7" y="60.9">5</text>
<text x="224.9" y="63.2">To MCU contol: HI UART, FREQ /LOW RS485</text>
<text x="152.2" y="67.2">IN1-</text>
<text x="166.7" y="67.2">OUT</text>
<text x="198.4" y="68.5">1</text>
<text x="198.4" y="71">2</text>
<text x="200.5" y="69.7">OE</text>
<text x="208.2" y="69.7">Vcc</text>
<text x="212.3" y="68.5">5</text>
<text x="198.4" y="73.6">3</text>
<text x="200.5" y="72.3">A</text>
<text x="200.5" y="74.8">GND</text>
<text x="210" y="74.8">Y</text>
<text x="212.3" y="73.6">4</text>
<text x="217.3" y="73.3">To MCU Data:UART, FREQ, RS485</text>
<text x="10.3" y="79.7">CAN H, RS485 A, UART TX, SDA</text>
<text x="211.1" y="86.3">OE</text>
<text x="212.6" y="88.8">A</text>
<text x="214.9" y="85">1</text>
<text x="214.9" y="87.5">2</text>
<text x="226.2" y="84.8">UART out ena</text>
<text x="9" y="91.1">CAN, 485, I2C - 12 V protection</text>
<text x="200.9" y="90.1">4</text>
<text x="203" y="91.3">Y</text>
<text x="209.7" y="91.3">GND</text>
<text x="214.9" y="90.1">3</text>
<text x="98" y="112.9">1</text>
<text x="119.6" y="112.9">8</text>
<text x="166.5" y="112.7">I2C, 1Wire</text>
<text x="255.4" y="110.4">6</text>
<text x="255.4" y="112.9">7</text>
<text x="258.7" y="111.4">IO0</text>
<text x="258.7" y="113.9">IO1</text>
<text x="268.6" y="113.9">SDA</text>
<text x="268.8" y="111.4">SCL</text>
<text x="274.3" y="108.4">Adress 0x19</text>
<text x="274.7" y="110.4">1</text>
<text x="274.7" y="112.9">2</text>
<text x="64.4" y="114.4" transform="rotate(-90 64.4 114.4)">REALY1 LOW Logic,UART/ HIGH I2C, CAN, RS485</text>
<text x="98" y="115.5">2</text>
<text x="98" y="118">3</text>
<text x="100.1" y="114.2">VCCA</text>
<text x="100.1" y="116.7">SCLA</text>
<text x="100.1" y="119.3">SDAA</text>
<text x="113.4" y="114.2">VCCB</text>
<text x="113.5" y="119.3">SDAB</text>
<text x="113.7" y="116.7">SCLB</text>
<text x="119.6" y="118">6</text>
<text x="119.6" y="115.5">7</text>
<text x="254.4" y="118">10</text>
<text x="255.4" y="115.5">9</text>
<text x="258.7" y="116.5">IO2</text>
<text x="258.7" y="119">IO3</text>
<text x="270.2" y="119">A0</text>
<text x="274.7" y="118">3</text>
<text x="17.9" y="124.1">I2C, 1Wire</text>
<text x="37.7" y="120.1">5</text>
<text x="51.4" y="120.1">4</text>
<text x="98" y="120.5">4</text>
<text x="100.1" y="121.8">GND</text>
<text x="116" y="121.8">EN</text>
<text x="119.6" y="120.5">5</text>
<text x="254.4" y="120.5">11</text>
<text x="254.4" y="123.1">12</text>
<text x="254.4" y="125.6">13</text>
<text x="258.7" y="121.6">IO4</text>
<text x="258.7" y="124.1">IO5</text>
<text x="270.2" y="121.6">A1</text>
<text x="270.2" y="124.1">A2</text>
<text x="274.7" y="120.5">4</text>
<text x="274.7" y="123.1">5</text>
<text x="37.7" y="127.7">6</text>
<text x="51.4" y="127.7">3</text>
<text x="177.9" y="127.9">Control: HI RS485 /LOW CAN</text>
<text x="254.4" y="128.2">14</text>
<text x="258.7" y="126.6">IO6</text>
<text x="258.7" y="129.2">IO7</text>
<text x="265.2" y="129.2">RESET#</text>
<text x="274.7" y="128.2">15</text>
<text x="16.6" y="134.3">CAN, RS485</text>
<text x="37.7" y="135.3">7</text>
<text x="51.4" y="135.3">2</text>
<text x="96.6" y="135.8">7</text>
<text x="96.6" y="133.2">8</text>
<text x="99.9" y="136.8">CANH</text>
<text x="99.9" y="134.3">RS</text>
<text x="112.1" y="136.8">GND</text>
<text x="114.9" y="134.3">D</text>
<text x="118.5" y="133.2">1</text>
<text x="118.5" y="135.8">2</text>
<text x="136" y="135.6">CAN from MCU</text>
<text x="137.3" y="133">CAN to MCU</text>
<text x="255.4" y="133.2">8</text>
<text x="258.7" y="134.3">VSS</text>
<text x="268.5" y="134.3">VDD</text>
<text x="274.7" y="133.2">16</text>
<text x="37.7" y="140.4">8</text>
<text x="96.6" y="140.9">5</text>
<text x="96.6" y="138.3">6</text>
<text x="99.9" y="141.9">Vref</text>
<text x="99.9" y="139.3">CANL</text>
<text x="112.3" y="139.3">VCC</text>
<text x="114.9" y="141.9">R</text>
<text x="118.5" y="138.3">3</text>
<text x="118.5" y="140.9">4</text>
<text x="98" y="153.6">7</text>
<text x="98" y="151">8</text>
<text x="100.1" y="154.8">B</text>
<text x="100.1" y="152.3">VCC</text>
<text x="107.4" y="154.8">RE#</text>
<text x="108.2" y="152.3">RO</text>
<text x="112" y="151">1</text>
<text x="112" y="153.6">2</text>
<text x="176.7" y="153.3">To MCU control: HI UART /LOW RS485</text>
<text x="176.7" y="155.9">control HI RS485 TX ENABLE /LOW RS485 HighZ</text>
<text x="98" y="158.6">5</text>
<text x="98" y="156.1">6</text>
<text x="100.1" y="159.9">GND</text>
<text x="100.1" y="157.4">A</text>
<text x="108.4" y="157.4">DE</text>
<text x="109.1" y="159.9">DI</text>
<text x="112" y="156.1">3</text>
<text x="112" y="158.6">4</text>
<text x="179.2" y="164.8">RELAY2 LOW CAN, RS485/ HIGH I2C,</text>
<text x="66.5" y="182.8">16</text>
<text x="66.5" y="185.3">15</text>
<text x="69.6" y="184">OUT1</text>
<text x="85.2" y="184">IN1</text>
<text x="89.2" y="185.3">2</text>
<text x="89.2" y="182.8">1</text>
<text x="66.5" y="187.9">14</text>
<text x="66.5" y="190.4">13</text>
<text x="69.6" y="186.6">OUT2</text>
<text x="69.6" y="189.1">OUT3</text>
<text x="69.6" y="191.7">OUT4</text>
<text x="85.2" y="191.7">IN4</text>
<text x="85.2" y="189.1">IN3</text>
<text x="85.2" y="186.6">IN2</text>
<text x="89.2" y="190.4">4</text>
<text x="89.2" y="187.9">3</text>
<text x="66.5" y="192.9">12</text>
<text x="66.5" y="195.5">11</text>
<text x="69.6" y="194.2">OUT5</text>
<text x="69.6" y="196.7">OUT6</text>
<text x="85.2" y="196.7">IN6</text>
<text x="85.2" y="194.2">IN5</text>
<text x="89.2" y="195.5">6</text>
<text x="89.2" y="192.9">5</text>
<text x="66.5" y="198">10</text>
<text x="69.6" y="199.3">OUT7</text>
<text x="84" y="201.8">GND</text>
<text x="85.2" y="199.3">IN7</text>
<text x="89.2" y="200.6">8</text>
<text x="89.2" y="198">7</text>
</g>
<g font-size="1.8" fill="#00f">
<text x="165.2" y="14.9">330k</text>
<text x="95.4" y="21.3">47nF</text>
<text x="218.6" y="21.3">10</text>
<text x="105.5" y="25.1">47k</text>
<text x="130.9" y="28.9">4.7k</text>
<text x="138.6" y="28.9">BAV99</text>
<text x="158.9" y="25.1">MCP6001T-I/OT</text>
<text x="228.7" y="25.1">47nF</text>
<text x="117" y="34">47k</text>
<text x="176.7" y="31.4">1k</text>
<text x="31.9" y="39">10</text>
<text x="118.2" y="39">47nF</text>
<text x="195.7" y="37.8">ADS1110A0IDBVR</text>
<text x="62.4" y="44.1">G6K-2F-Y DC3</text>
<text x="141.1" y="51.7">BAV99</text>
<text x="114.4" y="56.8">47k</text>
<text x="156.3" y="56.8">330k</text>
<text x="190.6" y="58.1">SN74LVC1G126DBVR(AT)</text>
<text x="21.7" y="64.4">PESD2CAN</text>
<text x="181.7" y="64.4">1k</text>
<text x="221.1" y="61.9">47nF</text>
<text x="125.9" y="70.8">47k</text>
<text x="151.3" y="70.8">LMV331IDCKR</text>
<text x="28.1" y="77.1">10</text>
<text x="115.7" y="77.1">1k</text>
<text x="156.3" y="77.1">1k</text>
<text x="139.8" y="80.9">47nF</text>
<text x="167.8" y="79.7">47nF</text>
<text x="204.6" y="82.2">SN74LVC1G126DBVR(AT)</text>
<text x="39.5" y="87.3">10</text>
<text x="49.7" y="87.3">10</text>
<text x="151.3" y="88.6">1k</text>
<text x="249" y="88.6">47k</text>
<text x="151.3" y="93.6">1k</text>
<text x="39.5" y="101.3">SM712</text>
<text x="81.4" y="101.3">4.7k</text>
<text x="87.8" y="101.3">4.7k</text>
<text x="151.3" y="98.7">1k</text>
<text x="199.5" y="96.2">47nF</text>
<text x="108.1" y="102.5">10</text>
<text x="268.1" y="103.8">4.7k</text>
<text x="75.1" y="108.9">47nF</text>
<text x="141.1" y="111.4">47nF</text>
<text x="150" y="111.4">4.7k</text>
<text x="158.9" y="111.4">4.7k</text>
<text x="71.2" y="124.1">1k</text>
<text x="78.9" y="124.1">1k</text>
<text x="99.2" y="125.4">PCA9517ADP,118</text>
<text x="280.8" y="131.7">4.7k</text>
<text x="257.9" y="138.1">PCA9557PW,118</text>
<text x="270.6" y="143.2">47nF</text>
<text x="39.5" y="148.3">G6K-2F-Y DC3</text>
<text x="99.2" y="145.7">SN65HVD231DR</text>
<text x="133.5" y="148.3">47nF</text>
<text x="245.2" y="153.3">47k</text>
<text x="245.2" y="159.7">47k</text>
<text x="87.8" y="166">47nF</text>
<text x="99.2" y="163.5">SP3485EN-L/TR</text>
<text x="16.6" y="199.1">2.7kHz</text>
<text x="30.6" y="201.6">47nF</text>
<text x="57.3" y="207.9">47nF</text>
<text x="68.7" y="205.4">ULN2003LVDRG</text>
</g>
<g font-size="1.8" fill="#999">
<text x="115.7" y="63.2">C18</text>
<text x="115.7" y="65.7">47pF</text>
<text x="58.5" y="130.5">R13</text>
<text x="58.5" y="133">120</text>
<text x="77.6" y="148.3">TP1</text>
<text x="17.9" y="167.3">H3</text>
<text x="15.4" y="169.8">KH-2.54PH180-1X2P-L11.5</text>
<text x="19.7" y="179">1</text>
<text x="21.8" y="177.7">1</text>
</g>
<g font-size="1.6" fill="#000080">
<text x="105.5" y="22.5">R1</text>
<text x="218.6" y="18.7">R52</text>
<text x="117" y="28.9">R18</text>
<text x="28.1" y="39">R30</text>
<text x="66.2" y="41.6">K3</text>
<text x="114.4" y="51.7">R17</text>
<text x="127.1" y="58.1">R28</text>
<text x="28.1" y="72.1">R45</text>
<text x="249" y="83.5">R22</text>
<text x="39.5" y="84.8">R44</text>
<text x="49.7" y="84.8">R46</text>
<text x="104.3" y="102.5">R56</text>
<text x="39.5" y="117.8">K4</text>
<text x="245.2" y="148.3">R21</text>
<text x="245.2" y="154.6">R20</text>
</g>
</svg>
